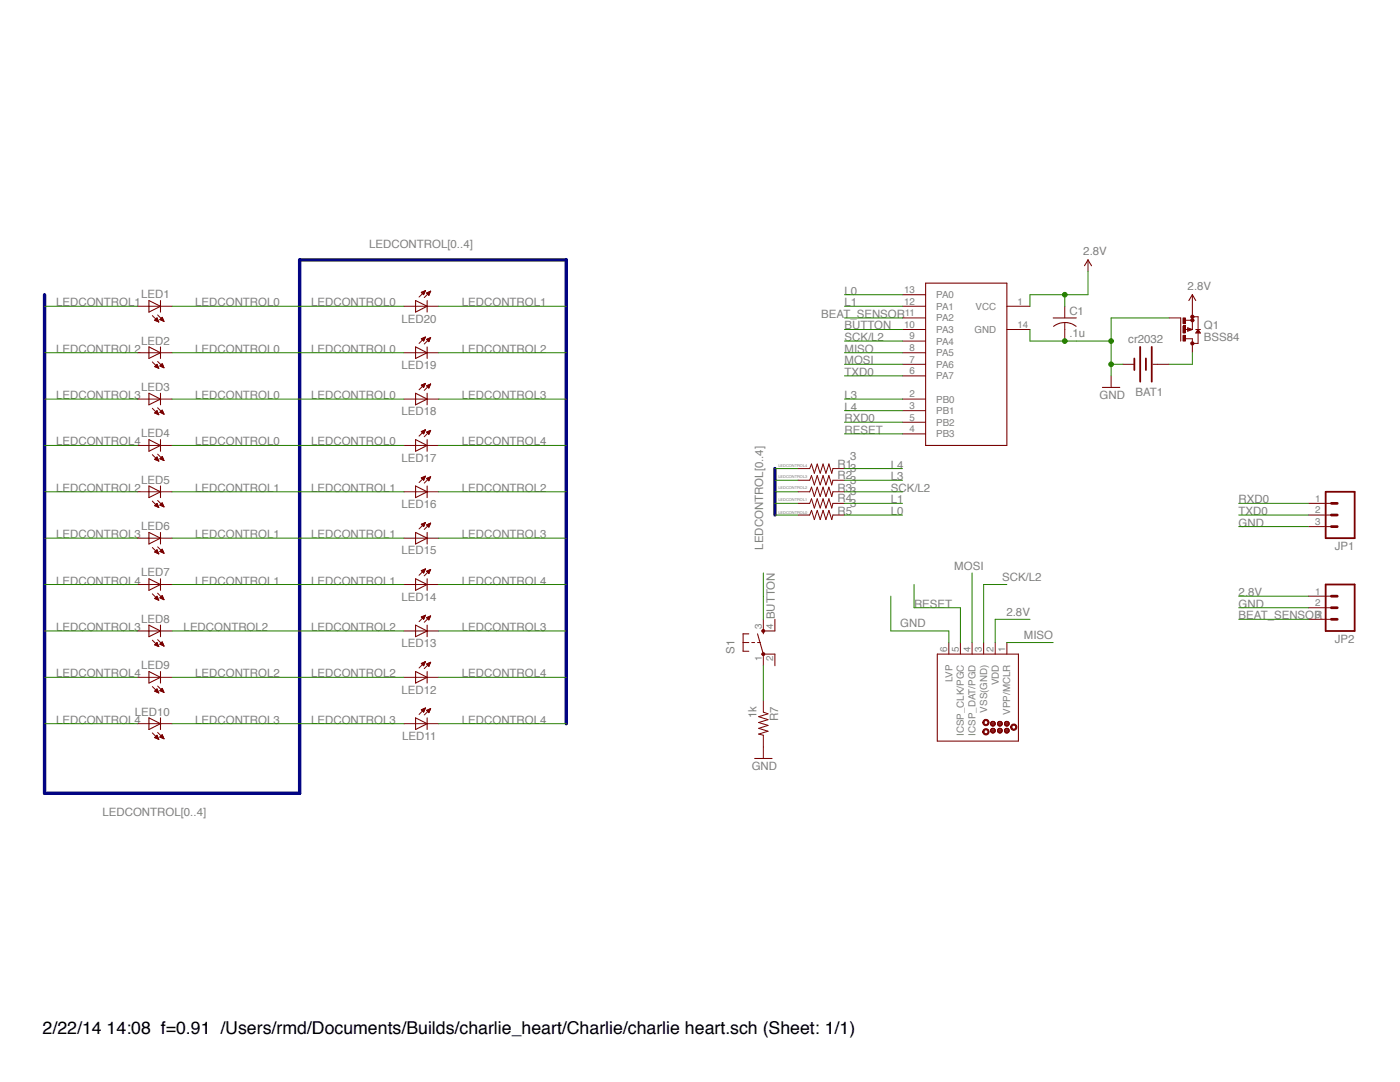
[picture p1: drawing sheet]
<svg xmlns="http://www.w3.org/2000/svg" width="279mm" height="216mm" viewBox="0 0 279 216" stroke-linecap="round" stroke-linejoin="round" font-family="sans-serif">
<g fill="none" stroke="#7a0000" stroke-width=".21">
<path d="M29.7 60l2.3 1.1-2.3 1.2zM32 60v2.3M82.9 60l2.3 1.1-2.3 1.2zM85.2 60v2.3M29.7 69.2l2.3 1.2-2.3 1.1zM29.7 78.5l2.3 1.1-2.3 1.2zM32 69.2v2.3M32 78.5v2.3M82.9 69.2l2.3 1.2-2.3 1.1zM82.9 78.5l2.3 1.1-2.3 1.2zM85.2 69.2v2.3M85.2 78.5v2.3"/>
<path d="M210.2 63.4h4.6M210.3 65.1a3.7 3.7 0 0 1 4.5 0M220 77.3h3.5M29.7 87.7l2.3 1.2-2.3 1.1zM29.7 97l2.3 1.1-2.3 1.2zM32 87.7v2.3M32 97v2.3M82.9 87.7l2.3 1.2-2.3 1.1zM82.9 97l2.3 1.1-2.3 1.2zM85.2 87.7v2.3M85.2 97v2.3M29.7 106.2l2.3 1.2-2.3 1.1z"/>
<path d="M29.7 115.5l2.3 1.1-2.3 1.2zM32 106.2v2.3M32 115.5v2.3M82.9 106.2l2.3 1.2-2.3 1.1zM82.9 115.5l2.3 1.1-2.3 1.2zM85.2 106.2v2.3M85.2 115.5v2.3M29.7 124.7l2.3 1.2-2.3 1.1zM29.7 134l2.3 1.2-2.3 1.1zM32 124.7v2.3M32 134v2.3M82.9 124.7l2.3 1.2-2.3 1.1z"/>
<path d="M82.9 134l2.3 1.2-2.3 1.1zM85.2 124.7v2.3M85.2 134v2.3M187.1 130.5h16.1v17.4h-16.1zM29.7 143.2l2.3 1.2-2.3 1.2zM32 143.2v2.4M82.9 143.2l2.3 1.2-2.3 1.2zM85.2 143.2v2.4"/>
</g>
<g fill="none" stroke="#7a0000" stroke-width=".2">
<path d="M84.1 58.3l.8-.3-.4 .8zM84.1 58.3h.7M84.2 58.4h.5M84.3 58.6h.4M84.4 58.2h.4M84.4 58.7h.2M84.5 58.8h.1M84.6 58.1h.2M84.9 58h.1M84.9 58l-1.3 1.3M85.1 58.5l.8-.4-.3 .8zM85.2 58.4h.6"/>
<path d="M85.2 58.6h.6M85.3 58.7h.4M85.4 58.8h.3M85.4 58.3h.4M85.5 58.9h.1M85.7 58.2h.2M85.9 58.1l-1.2 1.3M85.9 58.1h.1M27.4 61.1h6.9M27.4 70.4h6.9M27.4 79.6h6.9M30.4 63l1.3 1.2"/>
<path d="M30.4 72.2l1.3 1.3M30.9 63.9h.6M30.9 73.2l.4-.5 .4 .8zM30.9 73.1h.6M31 63.8h.5M31 73.2h.6M31 73h.5M31.1 63.7h.3M31.1 64h.5M31.1 72.9h.3M31.2 63.6h.2M31.2 72.8h.2"/>
<path d="M31.3 73.3h.3M31.3 63.5h.1M31.3 63.4l-.4 .5 .8 .3M31.3 63.4l.4 .8M31.4 64.1h.2M31.5 62.8l1.2 1.3M31.5 72.1l1.2 1.3M31.5 73.4h.1M31.6 64.2h.1M31.9 63.8l.5-.5 .3 .8zM31.9 73l.5-.4 .3 .8zM31.9 63.8h.7"/>
<path d="M31.9 73h.7M32 63.7h.5M32.1 72.9h.4M32.1 73.1h.5M32.1 63.6h.4M32.2 72.8h.3M32.2 63.9h.4M32.2 63.5h.2M32.3 72.7h.1M32.3 63.4h.1M32.3 73.2h.3M32.4 64h.3"/>
<path d="M32.6 73.3h.1M32.7 64.1h.1M80.6 61.1h7M80.6 70.4h7M80.6 79.6h7M84.1 67.6l.8-.3-.4 .8zM84.1 76.8h.7M84.1 67.6h.6M84.2 77h.5M84.2 67.5h.6M84.2 67.8h.5M84.3 77.1h.4"/>
<path d="M84.3 76.7h.5M84.4 67.9h.2M84.4 77.2h.2M84.5 68h.1M84.5 67.4h.3M84.5 77.3h.1M84.6 76.6h.2M84.7 67.3h.2M84.8 76.5h.1M84.9 76.5l-1.3 1.3M84.9 76.5l-.8 .4 .4 .4M84.9 76.5l-.4 .8"/>
<path d="M84.9 67.3l-1.3 1.2M85.1 77l.8-.4-.3 .8zM85.1 67.7l.8-.3-.3 .8zM85.2 77h.6M85.2 67.8h.6M85.2 77.1h.6M85.3 67.9h.4M85.3 67.6h.5M85.3 77.2h.4M85.4 68h.3M85.4 76.8h.4M85.4 77.3h.3"/>
<path d="M85.5 68.1h.1M85.5 77.4h.1M85.5 67.5h.4M85.6 76.7h.3M85.8 67.4h.1M85.9 76.6h.1M85.9 76.6l-1.2 1.3M85.9 67.4l-1.2 1.2M212.5 61.1v2.3M212.5 64.4v3.7M221.7 75v2.3M224.1 72.7h2.3"/>
<path d="M230.1 72.7h3.2M27.4 88.9h6.9M27.4 98.1h6.9M30.4 81.5l1.3 1.2M30.4 90.7l1.3 1.3M30.4 100l1.3 1.3M30.9 82.4l.4-.5 .4 .8zM30.9 82.4h.6M30.9 91.6h.6M31 82.3h.5M31 91.5h.5M31 91.7h.6"/>
<path d="M31.1 82.2h.3M31.1 91.4h.3M31.1 82.5h.5M31.2 82.1h.2M31.2 91.3h.2M31.3 82h.1M31.3 91.8h.3M31.3 91.2l-.4 .5 .8 .3M31.3 91.2l.4 .8M31.3 91.2h.1M31.4 82.6h.2M31.5 81.4l1.2 1.2"/>
<path d="M31.5 90.6l1.2 1.3M31.5 99.9l1.2 1.2M31.5 92h.1M31.6 82.7h.1M31.9 82.3l.5-.5 .3 .8zM31.9 91.5h.7M32 82.3h.6M32 82.2h.5M32.1 91.4h.4M32.1 91.6h.5M32.1 82.1h.4M32.2 91.3h.3"/>
<path d="M32.2 82.4h.4M32.2 82h.3M32.3 91.2h.1M32.3 81.9h.1M32.3 91.7h.3M32.4 91.1l-.5 .5 .8 .3M32.4 91.1l.3 .8M32.4 91.1h.1M32.5 82.5h.2M32.6 91.8h.1M32.7 82.6h.1M80.6 88.9h7"/>
<path d="M80.6 98.1h7M84.1 95.4l.8-.4-.4 .8zM84.1 86.1l.8-.3-.4 .8zM84.1 95.4h.6M84.1 86.2h.6M84.2 95.5h.5M84.2 86h.6M84.2 86.3h.5M84.3 95.6h.4M84.3 95.3h.5M84.4 86.4h.2M84.4 95.7h.2"/>
<path d="M84.5 86.5h.1M84.5 85.9h.3M84.5 95.8h.1M84.6 95.1h.2M84.7 85.8h.2M84.8 95h.1M84.9 95l-1.3 1.3M84.9 85.8l-1.3 1.2M85.1 95.5h.7M85.1 95.5l.8-.4-.3 .8zM85.1 86.2l.8-.3-.3 .8zM85.2 86.3h.6"/>
<path d="M85.2 95.6h.6M85.3 86.2h.5M85.3 86.4h.4M85.3 95.7h.4M85.4 95.4h.4M85.4 86.5h.3M85.5 95.8h.1M85.5 86.6h.1M85.5 86h.4M85.6 95.9h.1M85.6 95.3h.3M85.8 85.9h.1"/>
<path d="M85.9 95.1h.1M85.9 95.1l-1.2 1.3M85.9 85.9l-1.2 1.2M159.3 98.1h2.3l.4-.9 .5 1.9 .6-1.9 .6 1.9 .6-1.9 .5 1.9 .6-1.9 .6 1.9 .2-1h2.3M159.3 93.5h2.3l.4-.9 .5 1.8 .6-1.8 .6 1.8 .6-1.8 .5 1.8 .6-1.8 .6 1.8 .2-.9h2.3M159.3 95.8h2.3l.4-.9 .5 1.9 .6-1.9 .6 1.9 .6-1.9 .5 1.9 .6-1.9 .6 1.9 .2-1h2.3M27.4 107.4h6.9M27.4 116.6h6.9M30.4 109.2l1.3 1.3M30.4 118.5l1.3 1.3M30.9 100.9l.4-.5 .4 .9zM30.9 119.4l.4-.4 .4 .8z"/>
<path d="M30.9 110.1h.6M30.9 100.9h.6M30.9 119.3h.6M31 100.8h.5M31 119.5h.5M31 110h.5M31 119.2h.5M31.1 100.7h.4M31.1 110.3h.5M31.1 109.9h.3M31.2 100.6h.2M31.2 119.1h.2"/>
<path d="M31.2 101.1h.4M31.2 109.8h.2M31.2 119.6h.4M31.3 100.5h.1M31.3 119h.1M31.3 109.7h.1M31.3 109.7l-.4 .5 .8 .3M31.3 109.7l.4 .8M31.3 110.4h.3M31.4 101.2h.2M31.5 109.1l1.2 1.3M31.5 118.4l1.2 1.3"/>
<path d="M31.5 119.7h.1M31.6 110.5h.1M31.9 100.8l.5-.5 .3 .8zM31.9 110.1l.5-.5 .3 .8zM31.9 119.3l.5-.5 .3 .9zM31.9 110h.7M32 119.2h.5M32 100.8h.6M32 100.7h.5M32 109.9h.5M32 119.3h.6M32.1 119.1h.4"/>
<path d="M32.1 100.6h.4M32.1 110.1h.5M32.1 109.8h.4M32.2 119h.3M32.2 100.5h.3M32.2 100.9h.4M32.2 109.7h.2M32.3 119.5h.3M32.3 118.9h.1M32.3 100.4h.1M32.3 109.6h.1M32.4 110.3h.3"/>
<path d="M32.5 101.1h.2M32.5 119.6h.2M32.6 110.4h.1M80.6 107.4h7M80.6 116.6h7M84.1 104.6l.8-.3-.4 .8zM84.1 113.9h.6M84.2 104.7h.5M84.2 104.6h.6M84.2 114h.5M84.3 113.8h.5M84.3 104.8h.4"/>
<path d="M84.3 114.1h.4M84.4 104.9h.2M84.4 104.5h.4M84.4 114.2h.2M84.5 105h.1M84.5 113.7h.3M84.5 114.3h.1M84.7 104.4h.2M84.8 113.6h.1M84.9 113.5l-1.3 1.3M84.9 113.5l-.8 .4 .4 .4M84.9 113.5l-.4 .8"/>
<path d="M84.9 104.3l-1.3 1.2M85.1 114h.7M85.1 114l.5 .5M85.1 104.7l.8-.3-.3 .8zM85.2 104.8h.6M85.2 104.7h.6M85.2 114.1h.5M85.3 104.9h.4M85.3 114.2h.4M85.3 113.9h.5M85.4 105h.3M85.5 114.3h.1"/>
<path d="M85.5 104.6h.4M85.5 105.1h.1M85.6 113.8h.3M85.6 114.4h.1M85.7 104.5h.2M85.8 113.7h.1M85.9 113.6l-1.2 1.3M85.9 113.6l-.8 .4M85.9 113.6l-.3 .9M85.9 104.4l-1.2 1.2M159.3 100.4h2.3l.4-.9 .5 1.9 .6-1.9 .6 1.9 .6-1.9 .5 1.9 .6-1.9 .6 1.9 .2-1h2.3M159.3 102.8h2.3l.4-1 .5 1.9 .6-1.9 .6 1.9 .6-1.9 .5 1.9 .6-1.9 .6 1.9 .2-.9h2.3"/>
<path d="M27.4 125.9h6.9M27.4 135.2h6.9M30.4 127.7l1.3 1.3M30.4 137l1.3 1.3M30.9 128.7l.8 .3M30.9 137.9l.4-.4 .4 .8zM30.9 128.7h.6M30.9 137.9h.6M31 128.6h.5M31 138h.6M31 137.8h.5M31.1 128.8h.5"/>
<path d="M31.1 128.4h.3M31.1 137.7h.3M31.2 128.3h.2M31.2 138.1h.4M31.2 137.5h.2M31.3 128.2h.1M31.3 128.2l-.4 .5M31.3 128.2l.4 .8M31.4 128.9h.2M31.5 127.6l1.2 1.3M31.5 136.9l1.2 1.3M31.5 138.2h.1"/>
<path d="M31.6 129h.1M31.9 128.6l.5-.5 .3 .8zM31.9 137.8l.5-.4 .3 .8zM31.9 128.6h.7M32 137.8h.6M32 128.4h.5M32.1 137.9h.5M32.1 137.7h.4M32.1 128.3h.4M32.2 128.7h.4M32.2 137.5h.3M32.2 128.2h.2"/>
<path d="M32.3 137.4h.1M32.3 138h.3M32.3 128.1h.1M32.4 128.8h.3M32.6 138.1h.1M32.7 128.9h.1M80.6 125.9h7M80.6 135.2h7M84.1 132.4l.8-.4-.4 .8zM84.1 123.1l.8-.3-.4 .8zM84.1 132.4h.6M84.1 123.1h.7"/>
<path d="M84.2 123.2h.5M84.2 132.5h.5M84.2 132.3h.6M84.3 123.3h.4M84.3 132.6h.3M84.4 123.4h.2M84.4 123h.4M84.4 132.7h.2M84.5 132.2h.3M84.5 123.5h.1M84.6 122.9h.2M84.7 132.1h.2"/>
<path d="M84.9 122.8h.1M84.9 132l-1.3 1.3M84.9 122.8l-1.3 1.2M85.1 123.2l.8-.3-.3 .8zM85.2 132.5h.6M85.2 123.3h.6M85.2 123.2h.6M85.3 132.6h.4M85.3 132.4h.5M85.3 123.4h.4M85.4 132.7h.3M85.4 123.5h.3"/>
<path d="M85.5 123.1h.4M85.5 132.8h.1M85.5 123.6h.1M85.6 132.3h.3M85.6 133h.1M85.7 123h.2M85.8 132.2h.1M85.9 132.1l-1.2 1.3M85.9 132.1l-.8 .4 .5 .5M85.9 132.1l-.3 .9M85.9 122.9l-1.2 1.3M27.4 144.4h6.9"/>
<path d="M30.4 146.2l1.3 1.3M30.9 147.2l.8 .3M30.9 147.2h.6M31 147.1h.5M31.1 147h.3M31.1 147.3h.5M31.2 146.9h.2M31.3 146.8h.1M31.3 146.7l-.4 .5M31.3 146.7l.4 .8M31.4 147.4h.2M31.5 146.1l1.2 1.3"/>
<path d="M31.6 147.5h.1M31.9 147.1l.5-.5 .3 .8zM31.9 147.1h.7M32 147h.5M32.1 146.9h.4M32.2 147.2h.4M32.2 146.8h.2M32.3 146.6h.1M32.5 147.3h.2M32.7 147.4h.1M80.6 144.4h7M84.1 141.6l.8-.3-.4 .8z"/>
<path d="M84.1 141.6h.7M84.2 141.7h.5M84.3 141.8h.4M84.4 141.5h.4M84.4 141.9h.2M84.5 142.1h.1M84.6 141.4h.2M84.9 141.3h.1M84.9 141.3l-1.3 1.3M85.1 141.7l.8-.3-.3 .8zM85.2 141.7h.6M85.2 141.8h.6"/>
<path d="M85.3 141.9h.4M85.4 141.6h.4M85.4 142.1h.3M85.5 142.2h.1M85.7 141.5h.2M85.9 141.4h.1M85.9 141.4l-1.2 1.3"/>
</g>
<path d="M226.4 71.5v2.3M227.5 69.2v7M228.7 71.5v2.3M229.9 69.2v7" fill="none" stroke="#7a0000" stroke-width=".36"/>
<path d="M201.9 144.7a.63 .63 0 0 1 1 .1 .63 .63 0 0 1-.4 .9 .63 .63 0 0 1-.8-.6h.2a.4 .4 0 0 1 .5-.4 .4 .4 0 0 1 .2 .6 .4 .4 0 0 1-.6-.1l-.1-.1h-.2z" fill-rule="evenodd" fill="#7a0000"/>
<path d="M201.9 144.7a.63 .63 0 0 1 1 .1 .63 .63 0 0 1-.4 .9 .63 .63 0 0 1-.8-.6h.2a.4 .4 0 0 1 .5-.4 .4 .4 0 0 1 .2 .6 .4 .4 0 0 1-.6 0l-.1-.2h-.2z" fill="none" stroke="#7a0000" stroke-width=".2"/>
<path d="M196.3 143.7a.63 .63 0 0 1 1 .2 .63 .63 0 0 1-.4 .9 .63 .63 0 0 1-.8-.6h.3a.4 .4 0 0 1 .5-.4 .4 .4 0 0 1 .1 .7 .4 .4 0 0 1-.6-.2v-.1h-.3z" fill-rule="evenodd" fill="#7a0000"/>
<path d="M196.3 143.7a.63 .63 0 0 1 1 .2 .63 .63 0 0 1-.4 .9 .63 .63 0 0 1-.8-.6h.3a.4 .4 0 0 1 .5-.4 .4 .4 0 0 1 .1 .7 .4 .4 0 0 1-.6-.2v-.1h-.3z" fill="none" stroke="#7a0000" stroke-width=".2"/>
<path d="M196.3 145.6a.63 .63 0 0 1 1 .1 .63 .63 0 0 1-.4 .9 .63 .63 0 0 1-.8-.6h.3a.4 .4 0 0 1 .5-.3 .4 .4 0 0 1 .1 .6 .4 .4 0 0 1-.6-.1v-.2h-.3z" fill-rule="evenodd" fill="#7a0000"/>
<g fill="none" stroke="#7a0000" stroke-width=".2">
<path d="M236.6 67.6h1.4v.5M236.6 65.7h1.4M236.6 63.9h1.4M237 65.4l1 .3-1 .4zM238 65.7v-2.5h1.1v5.3h-1.1M238.6 65.7h1M239.1 65.7l.5 .7h-1zM189.4 128.2v2.3M191.7 128.2v2.3M194 128.2v2.3M196.3 128.2v2.3M198.6 128.2v2.3"/>
<path d="M200.9 128.2v2.3M196.3 145.6a.63 .63 0 0 1 1 .1 .63 .63 0 0 1-.4 .9 .63 .63 0 0 1-.8-.6h.3a.4 .4 0 0 1 .5-.3 .4 .4 0 0 1 .1 .7 .4 .4 0 0 1-.6-.2v-.2h-.3z"/>
</g>
<g fill="none" stroke="#7a0000" stroke-width=".21">
<path d="M235.6 63.4v4.7M237.5 65.7l-.4-.1v.3l.5-.2M239.1 66l.2 .3h-.4zM197.7 145.8h.9M197.7 144.4h.9M197.7 145.6a.45 .45 0 0 1 .5-.3 .45 .45 0 0 1 .4 .3M197.7 146l.4 .2h.3M197.7 146h.9M197.7 145.6h.9M197.7 144.6h.9M197.7 144.2h.9M197.7 144.6a.45 .45 0 0 0 .5 .3 .45 .45 0 0 0 .4-.3"/>
<path d="M197.7 144.2v.4M197.7 145.6v.4M197.9 145.4h.5M197.9 146.2h.5M197.9 144.8h.5M197.9 144h.5M198.4 144h-.4l-.3 .2M198.4 144l.2 .2M198.6 144.2v.4M198.6 145.6v.4M198.6 146l-.2 .2M199.1 145.8h.9"/>
<path d="M199.1 144.4h.9M199.1 145.8v.2M199.1 144.4v.2M199.1 145.6l.3-.3 .6 .3M199.1 144.2a.46 .46 0 0 1 .4-.3 .46 .46 0 0 1 .5 .3M199.1 146l.3 .2 .6-.2M199.1 144.6a.46 .46 0 0 0 .4 .3 .46 .46 0 0 0 .5-.3M199.1 145.6h.9M199.1 144.6h.9M199.1 144.2h.9M199.1 145.6v.2M199.1 144.2v.2"/>
<path d="M199.1 146h.8M199.3 145.4h.5M199.3 144.8h.5M199.3 144h.5M199.3 146.2h.5M200 145.6v.2M200 144.2v.2M200 145.8v.2M200 144.4v.2M200.5 145.8h.9M200.5 144.4h.9M200.5 145.6a.45 .45 0 0 1 .4-.3 .45 .45 0 0 1 .4 .3"/>
<path d="M200.5 146l.2 .2M200.5 145.6v.4M200.5 144.2v.4M200.5 146h.8M200.5 145.6h.8M200.5 144.6a.45 .45 0 0 0 .4 .3 .45 .45 0 0 0 .4-.3M200.5 144.6h.8M200.5 144.2h.8M200.7 145.4h.5M200.7 146.2h.5M200.7 144.8h.5M200.7 144h.5"/>
<path d="M200.7 144h.4l.2 .2M200.7 144l-.2 .2M201.3 145.6v.4M201.3 144.2v.4M201.3 146l-.3 .2h-.3"/>
</g>
<circle cx="238" cy="63.2" r=".32" fill="#7a0000"/>
<circle cx="238" cy="63.2" r=".32" fill="none" stroke="#7a0000" stroke-width=".2"/>
<circle cx="238" cy="63.9" r=".32" fill="#7a0000"/>
<circle cx="238" cy="63.9" r=".32" fill="none" stroke="#7a0000" stroke-width=".2"/>
<circle cx="238" cy="68.5" r=".32" fill="#7a0000"/>
<circle cx="238" cy="68.5" r=".32" fill="none" stroke="#7a0000" stroke-width=".2"/>
<path d="M236.1 66.9h.5v1.2h-.5z" fill="#7a0000"/>
<path d="M236.1 66.9h.5v1.2h-.5z" fill="none" stroke="#7a0000" stroke-width=".2"/>
<path d="M236.1 63.4h.5v1.2h-.5z" fill="#7a0000"/>
<path d="M236.1 63.4h.5v1.2h-.5z" fill="none" stroke="#7a0000" stroke-width=".2"/>
<path d="M236.1 65h.5v1.4h-.5z" fill="#7a0000"/>
<path d="M217.1 51.9v2.3M238 58.8v4.6M233.3 63.4h2.3M236.1 65.1h.5v1.3h-.5zM238 68.1v2.3M148.3 128.2h1.1M150 128.2h.6M151.2 128.2h.6M152.3 125.9h2.3M152.3 130.5h2.3" fill="none" stroke="#7a0000" stroke-width=".2"/>
<path d="M216.4 53l.7-1.1 .7 1.1M237.3 60l.7-1.2 .6 1.2M149.4 126.5h-1.1v3.4h1.1M151.2 126.5l1.1 4M152.3 125.9v.6" fill="none" stroke="#7a0000" stroke-width=".21"/>
<circle cx="152.3" cy="130.5" r=".3" fill="#7a0000"/>
<circle cx="152.3" cy="130.5" r=".3" fill="none" stroke="#7a0000" stroke-width=".2"/>
<circle cx="152.3" cy="125.9" r=".3" fill="#7a0000"/>
<g fill="none" stroke="#7a0000" stroke-width=".2">
<path d="M180.1 58.8h4.6M180.1 61.1h4.6M180.1 65.7h4.6M180.1 63.4h4.6M180.1 68.1h4.6M180.1 70.4h4.6M180.1 72.7h4.6M180.1 75h4.6M180.1 79.6h4.6M200.9 61.1h4.7M200.9 65.7h4.7M180.1 81.9h4.6"/>
<path d="M180.1 84.2h4.6M180.1 86.6h4.6M261.1 119h4.6M261.1 100.4h4.6M261.1 102.8h4.6M261.1 105.1h4.6M152.3 123.6v2.3M152.3 130.5v2.3M152.3 139.8v2.3l1 .3-1.9 .6 1.9 .6-1.9 .6 1.9 .5-1.9 .6 1.9 .6-1.9 .6 .9 .2v4.6M154.6 123.6v2.3M154.6 130.5v2.3M261.1 121.3h4.6"/>
<path d="M261.1 123.6h4.6"/>
<circle cx="152.3" cy="125.9" r=".3"/>
</g>
<path d="M184.7 56.5h16.2v32.4h-16.2zM150.6 151.3h3.5" fill="none" stroke="#7a0000" stroke-width=".21"/>
<path d="M264.6 98.1h5.7v9.3h-5.7zM264.6 116.6h5.7v9.3h-5.7z" fill="none" stroke="#7a0000" stroke-width=".36"/>
<path d="M265.7 119h1.2M265.7 105.1h1.2M265.7 102.8h1.2M265.7 100.4h1.2M265.7 123.6h1.2M265.7 121.3h1.2" fill="none" stroke="#7a0000" stroke-width=".55"/>
<path d="M8.9 58.8v99.5h50.9v-106.4h53.2v92.5M154.6 93.5v9.3" fill="none" stroke="#020483" stroke-width=".68"/>
<g fill="none" stroke="#268000" stroke-width=".2">
<path d="M8.9 61.1h18.5M8.9 70.4h18.5M8.9 79.6h18.5M34.3 61.1h46.3M34.3 70.4h46.3M34.3 79.6h46.3M87.6 61.1h25.4M87.6 70.4h25.4M87.6 79.6h25.4M168.5 70.4h11.6M168.5 72.7h11.6M212.5 68.1h9.2v6.9"/>
<path d="M221.7 72.7h2.4M8.9 98.1h18.5M8.9 88.9h18.5M34.3 98.1h46.3M34.3 88.9h46.3M87.6 98.1h25.4M87.6 88.9h25.4M154.6 98.1h4.7M154.6 95.8h4.7M154.6 93.5h4.7M8.9 107.4h18.5M8.9 116.6h18.5"/>
<path d="M34.3 107.4h46.3M34.3 116.6h46.3M87.6 107.4h25.4M87.6 116.6h25.4M154.6 100.4h4.7M154.6 102.8h4.7M194 114.3v13.9M8.9 125.9h18.5M8.9 135.2h18.5M34.3 125.9h46.3M34.3 135.2h46.3M87.6 125.9h25.4"/>
<path d="M87.6 135.2h25.4M200.9 128.2h9.3M8.9 144.4h18.5M34.3 144.4h46.3M87.6 144.4h25.4"/>
</g>
<circle cx="221.7" cy="72.7" r=".47" fill="#268000"/>
<g fill="none" stroke="#268000" stroke-width=".2">
<path d="M233.3 63.4h-11.6v4.7"/>
<circle cx="221.7" cy="72.7" r=".47"/>
</g>
<circle cx="221.7" cy="68.1" r=".47" fill="#268000"/>
<g fill="none" stroke="#268000" stroke-width=".2">
<path d="M205.6 65.7v2.4h6.9"/>
<circle cx="221.7" cy="68.1" r=".47"/>
</g>
<circle cx="212.5" cy="68.1" r=".47" fill="#268000"/>
<g fill="none" stroke="#268000" stroke-width=".2">
<path d="M212.5 58.8v2.3M217.1 54.2v4.6h-11.5v2.3M177.8 119v6.9h11.6v2.3M247.2 105.1h13.9M205.6 123.6h-7v4.6M247.2 121.3h13.9"/>
<circle cx="212.5" cy="68.1" r=".47"/>
</g>
<circle cx="212.5" cy="58.8" r=".47" fill="#268000"/>
<g fill="none" stroke="#268000" stroke-width=".2">
<path d="M168.5 58.8h11.6M168.5 61.1h11.6M168.5 79.6h11.6M168.5 63.4h11.6M168.5 65.7h11.6M168.5 68.1h11.6M168.5 75h11.6M238 70.4v2.3h-4.7M168.5 86.6h11.6M168.5 95.8h11.6M168.5 93.5h11.6M168.5 81.9h11.6"/>
<path d="M168.5 98.1h11.6M168.5 84.2h11.6M152.3 114.3v9.3M168.5 102.8h11.6M168.5 100.4h11.6M182.4 116.6v4.7h9.3v6.9M200.9 116.6h-4.6v11.6M247.2 119h13.9M247.2 102.8h13.9M247.2 100.4h13.9M152.3 132.8v7M247.2 123.6h13.9"/>
<circle cx="212.5" cy="58.8" r=".47"/>
</g>
<text font-size="3.5" x="8.5" y="206.4">2/22/14 14:08 f=0.91 /Users/rmd/Documents/Builds/charlie_heart/Charlie/charlie heart.sch (Sheet: 1/1)</text>
<g font-size="2.3" fill="#808080">
<text x="73.7" y="49.5">LEDCONTROL[0..4]</text>
<text x="216.2" y="50.9">2.8V</text>
<text x="28.2" y="59.5">LED1</text>
<text x="168.5" y="58.8">L0</text>
<text x="237" y="57.9">2.8V</text>
<text x="11.2" y="61.1">LEDCONTROL1</text>
<text x="39" y="61.1">LEDCONTROL0</text>
<text x="62.1" y="61.1">LEDCONTROL0</text>
<text x="80.1" y="64.4">LED20</text>
<text x="92.2" y="61.1">LEDCONTROL1</text>
<text x="163.9" y="63.4">BEAT_SENSOR</text>
<text x="168.5" y="61.1">L1</text>
<text x="168.5" y="65.7">BUTTON</text>
<text x="213.4" y="62.9">C1</text>
<text x="240.3" y="65.7">Q1</text>
<text x="11.2" y="70.4">LEDCONTROL2</text>
<text x="28.2" y="68.8">LED2</text>
<text x="39" y="70.4">LEDCONTROL0</text>
<text x="62.1" y="70.4">LEDCONTROL0</text>
<text x="92.2" y="70.4">LEDCONTROL2</text>
<text x="168.5" y="70.4">MISO</text>
<text x="168.5" y="68.1">SCK/L2</text>
<text x="213.4" y="67.2">.1u</text>
<text x="225.2" y="68.5">cr2032</text>
<text x="240.3" y="68.1">BSS84</text>
<text x="80.1" y="73.6">LED19</text>
<text x="168.5" y="72.7">MOSI</text>
<text x="168.5" y="75">TXD0</text>
<text x="11.2" y="79.6">LEDCONTROL3</text>
<text x="28.2" y="78">LED3</text>
<text x="39" y="79.6">LEDCONTROL0</text>
<text x="62.1" y="79.6">LEDCONTROL0</text>
<text x="80.1" y="82.9">LED18</text>
<text x="92.2" y="79.6">LEDCONTROL3</text>
<text x="168.5" y="79.6">L3</text>
<text x="168.5" y="81.9">L4</text>
<text x="219.4" y="79.6">GND</text>
<text x="226.6" y="78.9">BAT1</text>
<text x="11.2" y="88.9">LEDCONTROL4</text>
<text x="28.2" y="87.3">LED4</text>
<text x="39" y="88.9">LEDCONTROL0</text>
<text x="62.1" y="88.9">LEDCONTROL0</text>
<text x="92.2" y="88.9">LEDCONTROL4</text>
<text x="168.5" y="86.6">RESET</text>
<text x="168.5" y="84.2">RXD0</text>
<text x="80.1" y="92.1">LED17</text>
<text x="167.1" y="93.3">R1</text>
<text x="167.1" y="95.6">R2</text>
<text x="169.7" y="91.9">3</text>
<text x="169.7" y="94.2">3</text>
<text x="177.8" y="95.8">L3</text>
<text x="177.8" y="93.5">L4</text>
<text x="11.2" y="98.1">LEDCONTROL2</text>
<text x="28.2" y="96.5">LED5</text>
<text x="39" y="98.1">LEDCONTROL1</text>
<text x="62.1" y="98.1">LEDCONTROL1</text>
<text x="80.1" y="101.4">LED16</text>
<text x="92.2" y="98.1">LEDCONTROL2</text>
<text x="167.1" y="98.2">R3</text>
<text x="167.1" y="100.2">R4</text>
<text x="169.7" y="96.5">3</text>
<text x="169.7" y="98.8">3</text>
<text x="169.7" y="101.1">3</text>
<text x="177.8" y="100.4">L1</text>
<text x="177.8" y="98.1">SCK/L2</text>
<text x="247.2" y="100.4">RXD0</text>
<text x="11.2" y="107.4">LEDCONTROL3</text>
<text x="28.2" y="105.8">LED6</text>
<text x="39" y="107.4">LEDCONTROL1</text>
<text x="62.1" y="107.4">LEDCONTROL1</text>
<text x="92.2" y="107.4">LEDCONTROL3</text>
<text x="167.1" y="102.8">R5</text>
<text x="177.8" y="102.8">L0</text>
<text x="247.2" y="105.1">GND</text>
<text x="247.2" y="102.8">TXD0</text>
<text x="80.1" y="110.6">LED15</text>
<text x="152.3" y="109.7" transform="rotate(-90 152.3 109.7)">LEDCONTROL[0..4]</text>
<text x="190.5" y="113.6">MOSI</text>
<text x="266.4" y="109.7">JP1</text>
<text x="11.2" y="116.6">LEDCONTROL4</text>
<text x="28.2" y="115">LED7</text>
<text x="39" y="116.6">LEDCONTROL1</text>
<text x="62.1" y="116.6">LEDCONTROL1</text>
<text x="80.1" y="119.9">LED14</text>
<text x="92.2" y="116.6">LEDCONTROL4</text>
<text x="200" y="116">SCK/L2</text>
<text x="247.2" y="119">2.8V</text>
<text x="11.2" y="125.9">LEDCONTROL3</text>
<text x="28.2" y="124.3">LED8</text>
<text x="36.7" y="125.9">LEDCONTROL2</text>
<text x="62.1" y="125.9">LEDCONTROL2</text>
<text x="92.2" y="125.9">LEDCONTROL3</text>
<text x="154.7" y="123.6" transform="rotate(-90 154.7 123.6)">BUTTON</text>
<text x="179.6" y="125.2">GND</text>
<text x="182.4" y="121.3">RESET</text>
<text x="200.9" y="122.9">2.8V</text>
<text x="247.2" y="121.3">GND</text>
<text x="247.2" y="123.6">BEAT_SENSOR</text>
<text x="80.1" y="129.1">LED13</text>
<text x="146.6" y="130.5" transform="rotate(-90 146.6 130.5)">S1</text>
<text x="204.3" y="127.5">MISO</text>
<text x="266.4" y="128.2">JP2</text>
<text x="11.2" y="135.1">LEDCONTROL4</text>
<text x="28.2" y="133.5">LED9</text>
<text x="39" y="135.1">LEDCONTROL2</text>
<text x="62.1" y="135.1">LEDCONTROL2</text>
<text x="92.2" y="135.1">LEDCONTROL4</text>
<text x="26.9" y="142.8">LED10</text>
<text x="80.1" y="138.4">LED12</text>
<text x="151" y="143.3" transform="rotate(-90 151 143.3)">1k</text>
<text x="155.3" y="143.8" transform="rotate(-90 155.3 143.8)">R7</text>
<text x="11.2" y="144.4">LEDCONTROL4</text>
<text x="39" y="144.4">LEDCONTROL3</text>
<text x="62.1" y="144.4">LEDCONTROL3</text>
<text x="80.3" y="147.6">LED11</text>
<text x="92.2" y="144.4">LEDCONTROL4</text>
<text x="150" y="153.7">GND</text>
<text x="20.5" y="162.9">LEDCONTROL[0..4]</text>
</g>
<g font-size="1.9" fill="#808080">
<text x="180.4" y="58.5">13</text>
<text x="186.9" y="59.5">PA0</text>
<text x="180.4" y="60.8">12</text>
<text x="180.4" y="65.4">10</text>
<text x="180.6" y="63.1">11</text>
<text x="186.9" y="61.8">PA1</text>
<text x="186.9" y="64.1">PA2</text>
<text x="194.7" y="61.8">VCC</text>
<text x="203.1" y="60.8">1</text>
<text x="203.1" y="65.4">14</text>
<text x="181.5" y="67.7">9</text>
<text x="181.5" y="70">8</text>
<text x="186.9" y="66.4">PA3</text>
<text x="186.9" y="68.8">PA4</text>
<text x="186.9" y="71.1">PA5</text>
<text x="194.5" y="66.4">GND</text>
<text x="181.5" y="72.4">7</text>
<text x="181.5" y="74.7">6</text>
<text x="186.9" y="73.4">PA6</text>
<text x="186.9" y="75.7">PA7</text>
<text x="181.5" y="79.3">2</text>
<text x="181.5" y="81.6">3</text>
<text x="181.5" y="83.9">5</text>
<text x="186.9" y="80.3">PB0</text>
<text x="186.9" y="82.6">PB1</text>
<text x="181.5" y="86.2">4</text>
<text x="186.9" y="84.9">PB2</text>
<text x="186.9" y="87.3">PB3</text>
<text x="262.5" y="100.1">1</text>
<text x="262.5" y="102.4">2</text>
<text x="262.5" y="104.7">3</text>
<text x="262.5" y="118.6">1</text>
<text x="152" y="125.6" transform="rotate(-90 152 125.6)">3</text>
<text x="154.3" y="125.6" transform="rotate(-90 154.3 125.6)">4</text>
<text x="262.5" y="120.9">2</text>
<text x="262.5" y="123.3">3</text>
<text x="152" y="131.9" transform="rotate(-90 152 131.9)">1</text>
<text x="154.3" y="131.9" transform="rotate(-90 154.3 131.9)">2</text>
<text x="189" y="130.2" transform="rotate(-90 189 130.2)">6</text>
<text x="191.3" y="130.2" transform="rotate(-90 191.3 130.2)">5</text>
<text x="193.7" y="130.2" transform="rotate(-90 193.7 130.2)">4</text>
<text x="196" y="130.2" transform="rotate(-90 196 130.2)">3</text>
<text x="198.3" y="130.2" transform="rotate(-90 198.3 130.2)">2</text>
<text x="200.6" y="130.2" transform="rotate(-90 200.6 130.2)">1</text>
<text x="190.1" y="136.2" transform="rotate(-90 190.1 136.2)">LVP</text>
<text x="199.3" y="136.8" transform="rotate(-90 199.3 136.8)">VDD</text>
<text x="197" y="142.2" transform="rotate(-90 197 142.2)">VSS(GND)</text>
<text x="201.6" y="142.6" transform="rotate(-90 201.6 142.6)">VPP/MCLR</text>
<text x="192.4" y="146.8" transform="rotate(-90 192.4 146.8)">ICSP_CLK/PGC</text>
<text x="194.7" y="146.8" transform="rotate(-90 194.7 146.8)">ICSP_DAT/PGD</text>
</g>
<g font-size=".8" fill="#808080">
<text x="155.3" y="95.4">LEDCONTROL3</text>
<text x="155.3" y="93.3">LEDCONTROL4</text>
<text x="155.3" y="100">LEDCONTROL1</text>
<text x="155.3" y="97.7">LEDCONTROL2</text>
<text x="155.3" y="102.5">LEDCONTROL0</text>
</g>
</svg>
